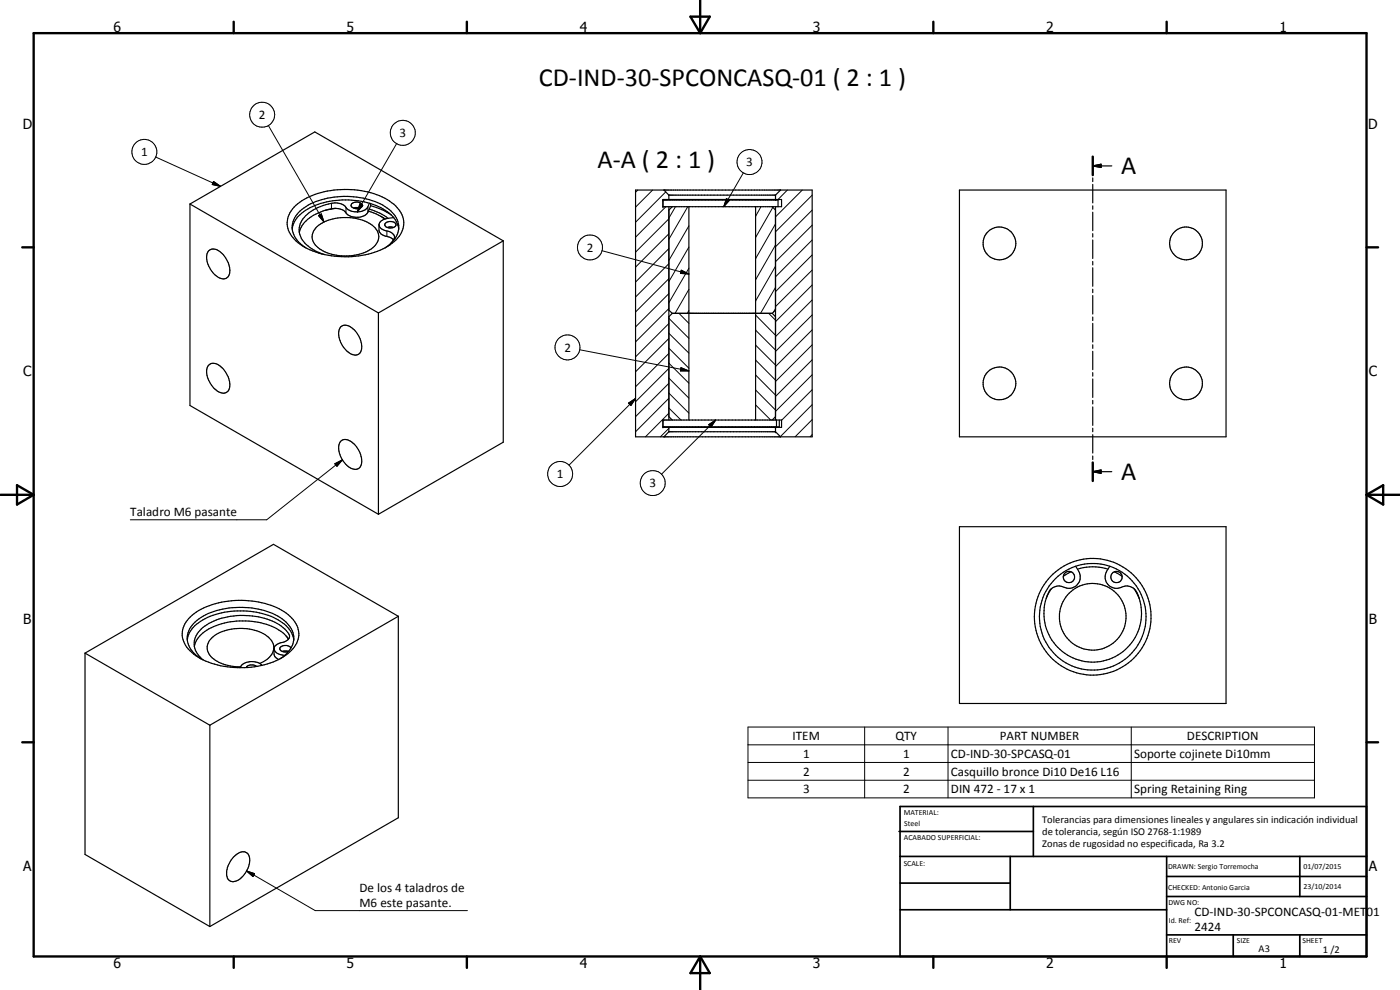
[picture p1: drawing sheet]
<svg xmlns="http://www.w3.org/2000/svg" width="420mm" height="297mm" viewBox="0 0 420 297" stroke-linecap="round" stroke-linejoin="round" font-family="sans-serif">
<g fill="none" stroke="#000" stroke-width=".35">
<path d="M190.7 57h53v74.1h-53zM199 59.9h35.6v2.1h-35.6zM199.3 57l1.4 1.5M200.7 58.5v1.4M200.7 58.5h32M232.7 58.5v1.4M234.3 57l-1.6 1.5M287.9 57h80v74.1h-80zM327.9 49.8l2.5-.5v.9zM327.9 47v5.5M327.9 53.4v1.1M327.9 55.3v5.6"/>
<path d="M327.9 49.8h5.8M57 61.2l56.6 32.7M57 61.2l37.5-21.6 56.5 32.7M57 61.2v60.5l56.6 32.6M62.6 75.2a2.92 2.92 0 0 1 4.1 .9 7.1 7.1 0 0 1 2.2 5.9 2.14 2.14 0 0 1-3.7 1 6.4 6.4 0 0 1-2.8-7.5zM87.7 68.7a8.1 8.1 0 0 0 4.2 5.7M87.7 68.7a7.2 7.2 0 0 1 4.2-6.7 24.3 24.3 0 0 1 24.3 .4 7 7 0 0 1 3.5 6.3M87.7 68.7a8.5 8.5 0 0 1 5.3-6.4 24.5 24.5 0 0 1 23.3 1.2 7.6 7.6 0 0 1 3.4 5.2M88.3 62.1a21.9 21.9 0 0 1 16-5.2 21.8 21.8 0 0 1 14.4 4.9 6.8 6.8 0 0 1-1 11.1 25.8 25.8 0 0 1-21.1 3.3 15.3 15.3 0 0 1-9.4-6 6.4 6.4 0 0 1 1.1-8.1zM95.2 67.9a14.9 14.9 0 0 1 16.5-.3 4.1 4.1 0 0 1 1.9 3.9 4.1 4.1 0 0 1-2.7 3.5 14.6 14.6 0 0 1-15.9-1.1 3.8 3.8 0 0 1 .2-6zM100.8 62.5l-3.1 .6M105.5 61.2a2.1 2.1 0 0 1 3.3 .4 1.97 1.97 0 0 1-3.4 0z"/>
<path d="M106.1 62.4h1.9M106.4 62.5l.7 .1M110.5 63.3l3.8 1.6M110.8 62.7l3.1 1.2 2.6 1.6M110.9 61a3.7 3.7 0 0 1-4.6 2.5l-1.8-.6a4.7 4.7 0 0 0-5.9-1.7 11.9 11.9 0 0 0-8.5 6 6.4 6.4 0 0 0 3.5 7.5l1.3 .7 2.4 .9M111.2 61.7a20.7 20.7 0 0 1 6.2 2.8M111.2 61.7l-.8 2a4.6 4.6 0 0 1-7.2-.5 7 7 0 0 0-6.2 .1 10.7 10.7 0 0 0-7.1 6l-.1 .5M111.2 61.1v.6M113.7 67.4v1.7a2.61 2.61 0 0 0 2.7 1.9l1 .4 .7 .6M114.3 64.9l1.3 .8M114.3 64.9l1.2 .8M115.5 65.7a1.86 1.86 0 0 0-1.6 2.4 5.7 5.7 0 0 0 3.4 1.6 1.5 1.5 0 0 1 .6 2.6l-.8 .9"/>
<path d="M115.8 66.9a1.95 1.95 0 0 1 3.1 .6 1.94 1.94 0 0 1-3.4-.1zM117.8 68.2l.1 .1M117.8 68.2h.3M117.8 68.2h-1.6M118.1 65.3l-2.6 .4M119.7 68.7a8.6 8.6 0 0 1-4.2 5.7M151 72.3l-37.4 21.6M151 72.3v60.4l-37.4 21.6M199 60h34.5v2M200.7 62v64M201.7 62l-1 1M206.7 62v64"/>
<path d="M226.8 62v64M231.8 62l.9 1M232.7 62v64M327.9 61.8v1M327.9 63.7v5.5M327.9 70.1v1M327.9 72v5.6M327.9 78.4v1.1M102.2 98.1a2.97 2.97 0 0 1 4.1 .9 6.7 6.7 0 0 1 1.9 6.6 2.15 2.15 0 0 1-3.4 .3 6.7 6.7 0 0 1-2.9-7.2zM113.6 93.9v60.4M200.7 93l1 1M201.7 94h30.1"/>
<path d="M201.7 94l-1 1M231.8 94l.9 1M232.7 93l-.9 1M327.9 80.3v5.6M327.9 86.8v1M327.9 88.7v5.5M327.9 95.1v1.1M327.9 97v5.6M62.6 109.6a2.85 2.85 0 0 1 4.1 .8 7.1 7.1 0 0 1 2.2 5.9 2.17 2.17 0 0 1-3.7 1 7 7 0 0 1-2.9-7.2zM327.9 103.5v1M327.9 105.4v5.5M327.9 111.8v1.1"/>
<path d="M327.9 113.7v5.6M102.2 132.4a2.9 2.9 0 0 1 4.1 .9 6.6 6.6 0 0 1 1.9 6.6 2.34 2.34 0 0 1-3.8 0 6.5 6.5 0 0 1-2.3-7.2zM199 126h35.6v2.2h-35.6zM200.7 128.2v1.3M200.7 129.5l-1.4 1.6M200.7 129.5h32M200.7 125l1 1M232.7 128.2v1.3M232.7 129.5l1.6 1.6M232.7 125l-.9 1M233 126v2.1M233.9 126v2.1h-34.9"/>
<path d="M327.9 120.1v1.1M327.9 122.1v5.5M327.9 128.5v1M327.9 130.4v5.5M327.9 136.8v1.1M327.9 138.8v5.5M287.9 158h80v53.1h-80zM327.9 141.5l2.5-.5v1zM327.9 141.5h5.8M315.5 176.7l-1.5 2.9M321.4 171.6l-2.3 1.3M322.8 169.9l.9 1.5a3.5 3.5 0 0 1-.6 4.2 3.5 3.5 0 0 1-4.3 .4 3.5 3.5 0 0 0-4.5 2.6 14.6 14.6 0 0 0 14.5 20.1 14.6 14.6 0 0 0 11.9-21.7l-.3-.3"/>
<path d="M323.4 170.8a14.9 14.9 0 0 1 9.1 0M333.1 169.9l-1 1.5a3.5 3.5 0 0 0 .6 4.2 3.5 3.5 0 0 0 4.3 .4 3.4 3.4 0 0 1 3.4 .7M334.5 171.6l2.3 1.3M340.4 176.7l1.5 2.9M25.5 196l37.5 21.6M25.5 196v60.4l37.5 21.6M56.2 192a7.9 7.9 0 0 0 4.2 5.7M56.2 192a7.8 7.8 0 0 1 4.8-7.2 25 25 0 0 1 23 .5 8 8 0 0 1 4.2 6.7M56.2 192a9.1 9.1 0 0 1 6.1-6.7 25.3 25.3 0 0 1 21.2 .7 8.5 8.5 0 0 1 4.7 6M56.6 185.6a20.8 20.8 0 0 1 14.9-5.5 23.2 23.2 0 0 1 15.6 4.9 6.8 6.8 0 0 1-.7 11.1 25.9 25.9 0 0 1-20.2 3.7 17.3 17.3 0 0 1-10.1-5.6 6.5 6.5 0 0 1 .5-8.6zM58.3 193.9a7.1 7.1 0 0 1 4.4-6.9 22.6 22.6 0 0 1 21.7 .9 4.5 4.5 0 0 1 2.5 3.4 3.7 3.7 0 0 1-3.1 1.7l-1.2 .7-.4 .8M58.3 193.9a7.1 7.1 0 0 0 2.6 4.1"/>
<path d="M77 199.9a2.19 2.19 0 0 0-3.1 .4M78.6 199.6a4.6 4.6 0 0 0-6.7 .7M82.2 194.5a6.3 6.3 0 0 0-5.1-5.2 14.4 14.4 0 0 0-13.6 2.1 4 4 0 0 0 1.1 6.7 13.8 13.8 0 0 0 7.6 2M82.2 194.5a6 6 0 0 1-4.3 4.6M82.2 194.7a2.96 2.96 0 0 0 3.2 1.9M82.2 194.5v1.8l.3 .7 1.1 .9M85.9 190.9l.6 .9M86.6 191.7a15 15 0 0 0-11-5.3 20.9 20.9 0 0 0-14.7 3.5 6.8 6.8 0 0 0-2.6 4M87.3 194.4a2.08 2.08 0 0 0-3.3 .2 1.73 1.73 0 0 0 2.6 .9h-1.9M88.2 192a8.2 8.2 0 0 1-4.2 5.7M119.5 184.9l-37.4-21.6-56.6 32.7M119.5 184.9l-56.5 32.7"/>
<path d="M119.5 184.9v60.5l-56.5 32.6M63 217.6v60.4M70.1 257.2a3.2 3.2 0 0 1 3.8-1.4 3.9 3.9 0 0 1 .3 5.1 5.7 5.7 0 0 1-4.4 3.6 1.98 1.98 0 0 1-1.8-1.8 7.7 7.7 0 0 1 2.1-5.5z"/>
<circle cx="299.9" cy="73" r="4.9"/>
<circle cx="355.9" cy="73.1" r="4.9"/>
<circle cx="299.9" cy="115" r="4.9"/>
<circle cx="355.9" cy="115" r="4.9"/>
<circle cx="320.8" cy="173.1" r="1.7"/>
<circle cx="335.1" cy="173.1" r="1.69"/>
<circle cx="327.9" cy="185.1" r="17.5"/>
<circle cx="327.9" cy="185.1" r="10"/>
<circle cx="327.9" cy="185.1" r="16"/>
</g>
<g fill="none" stroke="#000" stroke-width=".3">
<path d="M80.5 37.7l16.7 28.9M46.7 47.1l19.5 8.8M64.1 54.4l2.1 1.5-2.5-.5zM119 43.1l-11.8 20.5M191.4 57l-.7 .7M195.9 57l-5.2 5.1M199.8 57.6l-9.1 9.1M218 59.6l.9 .5-1.7 1.9zM223.1 51.9l-5.9 10.1M236.3 57l-2.8 2.9M240.8 57l-8.1 8.1M243.7 58.5l-11 11.1"/>
<path d="M95.6 64.7l.8-.5 .8 2.4zM99.5 61v1.7M103.8 62.2v1.7M108 61.1l.9 .5-1.7 2zM110.4 62.1v1.6M116.1 69.3v1.6M180.7 75.2l26 7M199.8 62l-9.1 9.2M200.7 79.1l-10 10M200.7 74.6l-10 10M200.7 70.1l-10 10M200.7 65.7l-10 9.9"/>
<path d="M202.7 62l-2 3.4M206.4 62l-5.7 9.8M206.7 67.8l-6 10.3M206.7 74.1l-6 10.4M228.4 62l-1.6 2.9M231.9 62.2l-5.1 9M232.7 67.2l-5.9 10.4M232.7 73.5l-5.9 10.4M232.7 79.9l-5.9 10.4M243.7 76.5l-11 11M243.7 72l-11 11.1M243.7 67.6l-11 10.9"/>
<path d="M243.7 63l-11 11M200.7 97.1l-10 10M200.7 92.6l-10 10M200.7 88.1l-10 10M200.7 83.6l-10 10M200.7 100l6 6M200.7 95.5l6 6M203.8 94l2.9 3M204.5 81.1l2.2 1.1-2.5-.2zM206.7 80.5l-6 10.3M206.7 86.8l-4.1 7.2M206.7 93.2l-.4 .8"/>
<path d="M226.8 99.1l5.9 5.9M226.8 94.5l5.9 6.1M230.7 94l2 2.1M232.7 86.2l-4.5 7.8M232.7 92.6l-.6 1M243.7 85.5l-11 11M243.7 99l-11 11M243.7 94.5l-11 11M243.7 90l-11 11M243.7 81l-11 11M174 104.9l32.7 6.4M190.7 119.5l-19.9 20.1"/>
<path d="M200.7 119.5l-10 10M200.7 115l-10 10M200.7 110.5l-10 10M200.7 106l-10 10M200.7 101.6l-10 9.9M200.7 117.9l6 6.1M200.7 113.5l6 6M200.7 109l6 6M200.7 104.5l6 6M204.4 110.3l2.3 1h-2.5zM226.8 117l5.9 6M226.8 112.5l5.9 6"/>
<path d="M226.8 108l5.9 6M226.8 103.5l5.9 6M243.7 116.9l-9.1 9.2M243.7 112.4l-11 11M243.7 107.9l-11 11.1M243.7 103.5l-11 11M100.5 139.1l2.3-1.1-1.7 1.9zM102.8 138l-22.8 18h-40.9M188.6 120.9l2.1-1.4-1.4 2.2zM200.7 128.5l-2.5 2.6M200.7 124l-7 7.1M200.7 122.4l3.7 3.6"/>
<path d="M212.7 127.4l2.1-1.4-1.4 2.1zM214.8 126l-16.3 16.3M226.8 126h.1M226.8 121.5l4.5 4.5M243.7 130.4l-.6 .7M243.7 125.9l-5.1 5.2M243.7 121.4l-9.5 9.6M224.5 218.1h170v21.3h-170zM259.5 218.1v21.3M284.5 218.1v21.3M339.5 218.1v21.3M224.5 223.5h170"/>
<path d="M224.5 228.8h170M224.5 234.1h170M74 261.3l2.4 .8-.5 .9zM74 261.3l20.6 11.9h45.7"/>
<circle cx="78.6" cy="34.4" r="3.8"/>
<circle cx="120.9" cy="39.9" r="3.8"/>
<circle cx="43.3" cy="45.6" r="3.8"/>
<circle cx="225" cy="48.6" r="3.8"/>
<circle cx="177.1" cy="74.2" r="3.7"/>
<circle cx="170.3" cy="104.2" r="3.7"/>
<circle cx="168.1" cy="142.2" r="3.8"/>
<circle cx="195.9" cy="144.9" r="3.7"/>
</g>
<g fill="#000">
<circle cx="232.7" cy="58.5" r=".18"/>
<circle cx="232.7" cy="59.9" r=".18"/>
<circle cx="199" cy="62" r=".18"/>
<circle cx="199" cy="60" r=".18"/>
<circle cx="199" cy="126" r=".18"/>
<circle cx="199" cy="128.1" r=".18"/>
<circle cx="232.7" cy="129.5" r=".18"/>
<circle cx="232.7" cy="128.2" r=".18"/>
</g>
<g fill="none" stroke="#000" stroke-width=".71">
<path d="M10.1 9.9h400v277.1h-400zM70.1 6.5v3.4M140.1 6.5v3.4M207.2 5h5.8l-2.9 4.9zM210.1 0v9.9M280.1 6.5v3.4M350.1 6.5v3.4M327.9 47v5.5M6.7 74.2h3.4M410.1 74.2h3.5M327.9 138.8v5.5M.1 148.5h10"/>
<path d="M5.1 145.6l5 2.9-5 2.9zM410.1 148.5h10M410.1 148.5l5-2.9v5.8zM6.7 222.7h3.4M410.1 222.7h3.5M70.1 287v3.4M140.1 287v3.4M210.1 287v10M210.1 287l2.9 5h-5.8zM280.1 287v3.4M350.1 287v3.4"/>
</g>
<g fill="none" stroke="#000" stroke-width=".51">
<path d="M269.8 249.5h40.3M270.1 242h140v45h-140zM270.1 257h140M303.2 257v16M310.1 242v15M350.1 257v30M390.1 257v12M270.1 265h33.1M270.1 273h80M350.1 269h60M350.1 263h60M350.1 280.5h60"/>
<path d="M370.1 280.5v6.5M390.1 280.5v6.5"/>
</g>
<path d="M64.1 54.4l2.1 1.5-2.5-.5zM218 59.6l.9 .5-1.7 1.9zM327.9 49.8l2.5-.5v.9zM95.6 64.7l.8-.5 .8 2.4zM108 61.1l.9 .5-1.7 2zM204.5 81.1l2.2 1.1-2.5-.2zM204.4 110.3l2.3 1h-2.5zM100.5 139.1l2.3-1.1-1.7 1.9zM188.6 120.9l2.1-1.4-1.4 2.2zM212.7 127.4l2.1-1.4-1.4 2.1zM327.9 141.5l2.5-.5v1zM74 261.3l2.4 .8-.5 .9z" fill="#000"/>
<g font-size="7.9">
<text x="161.7" y="25.7">CD-IND-30-SPCONCASQ-01 ( 2 : 1 )</text>
<text x="179.4" y="50.5">A-A ( 2 : 1 )</text>
<text x="336.5" y="52.3">A</text>
<text x="336.5" y="144.1">A</text>
</g>
<g font-size="4.2">
<text x="34" y="9.6">6</text>
<text x="104" y="9.6">5</text>
<text x="174" y="9.6">4</text>
<text x="244" y="9.6">3</text>
<text x="314" y="9.6">2</text>
<text x="384" y="9.6">1</text>
<text x="6.8" y="38.7">D</text>
<text x="410.6" y="38.7">D</text>
<text x="7" y="112.9">C</text>
<text x="410.8" y="112.9">C</text>
<text x="7" y="187.1">B</text>
<text x="410.8" y="187.1">B</text>
<text x="7" y="261.4">A</text>
<text x="410.8" y="261.4">A</text>
<text x="34" y="290.4">6</text>
<text x="104" y="290.4">5</text>
<text x="174" y="290.4">4</text>
<text x="244" y="290.4">3</text>
<text x="314" y="290.4">2</text>
<text x="384" y="290.4">1</text>
</g>
<g font-size="3.9">
<text x="77.7" y="35.7">2</text>
<text x="119.9" y="41.1">3</text>
<text x="42.4" y="46.9">1</text>
<text x="224" y="49.9">3</text>
<text x="176.1" y="75.5">2</text>
<text x="169.4" y="105.5">2</text>
<text x="167.1" y="143.5">1</text>
<text x="194.9" y="146.2">3</text>
<text x="39.1" y="154.9">Taladro M6 pasante</text>
<text x="237.9" y="222.1">ITEM</text>
<text x="241" y="227.4">1</text>
<text x="268.7" y="222.1">QTY</text>
<text x="271" y="227.4">1</text>
<text x="285.4" y="227.4">CD-IND-30-SPCASQ-01</text>
<text x="300" y="222.1">PART NUMBER</text>
<text x="340.4" y="227.4">Soporte cojinete Di10mm</text>
<text x="356.2" y="222.1">DESCRIPTION</text>
<text x="241" y="232.7">2</text>
<text x="271" y="232.7">2</text>
<text x="285.4" y="232.8">Casquillo bronce Di10 De16 L16</text>
<text x="241" y="238">3</text>
<text x="271" y="238">2</text>
<text x="285.4" y="238">DIN 472 - 17 x 1</text>
<text x="340.4" y="238">Spring Retaining Ring</text>
<text x="107.9" y="267.6">De los 4 taladros de</text>
<text x="107.9" y="272.2">M6 este pasante.</text>
<text x="358.5" y="275">CD-IND-30-SPCONCASQ-01-MET01</text>
<text x="358.5" y="279.4">2424</text>
</g>
<g font-size="3.1">
<text x="312.7" y="246.8">Tolerancias para dimensiones lineales y angulares sin indicación individual</text>
<text x="312.7" y="250.4">de tolerancia, según ISO 2768-1:1989</text>
<text x="312.7" y="254">Zonas de rugosidad no especificada, Ra 3.2</text>
<text x="377.7" y="285.6">A3</text>
<text x="397" y="285.9">1 /2</text>
</g>
<g font-size="2.4">
<text x="271.2" y="244.4">MATERIAL:</text>
<text x="271.3" y="252">ACABADO SUPERFICIAL:</text>
<text x="271.4" y="247.9">Steel</text>
<text x="271.2" y="259.7">SCALE:</text>
<text x="350.6" y="260.8">DRAWN: Sergio Torremocha</text>
<text x="391.2" y="260.6">01/07/2015</text>
<text x="350.6" y="267">CHECKED: Antonio Garcia</text>
<text x="391.2" y="266.7">23/10/2014</text>
<text x="350.6" y="271.4">DWG NO:</text>
<text x="350.8" y="276.9">Id. Ref:</text>
<text x="350.8" y="282.8">REV</text>
<text x="371.2" y="282.9">SIZE</text>
<text x="390.9" y="282.9">SHEET</text>
</g>
</svg>
